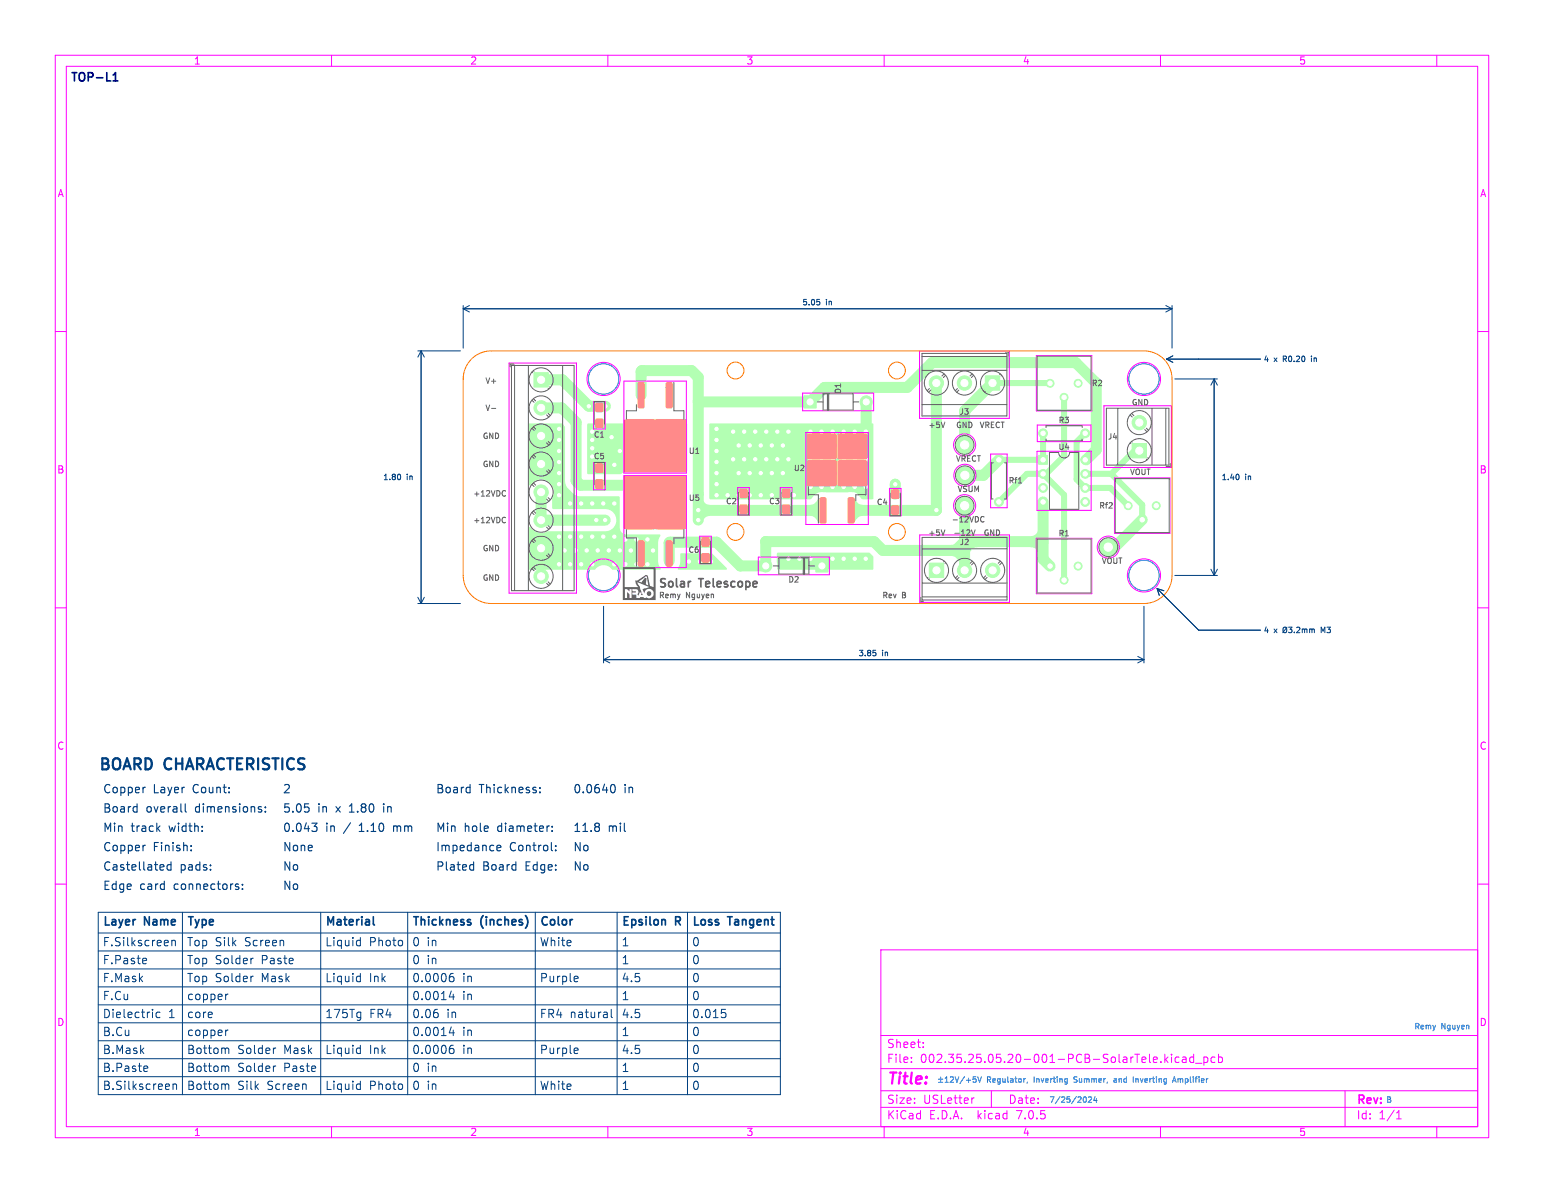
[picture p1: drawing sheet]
<svg xmlns="http://www.w3.org/2000/svg" width="279mm" height="216mm" viewBox="0 0 279 216" stroke-linecap="round" stroke-linejoin="round" font-family="sans-serif">
<g fill="none" stroke="#0080ff" stroke-width=".18">
<path d="M176.1 194.9h.5M176.1 195.3h.4l.1 .1v.4h-.5M176.9 194.9l.4 1 .3-1M185.6 195.2l-.3 .1M185.9 195.8l-.1 .2M192.8 195.2l.3 .1M193.1 195.8l-.3 .1M193.1 195.2v.8l-.3 .2M196.4 198.5l.2 .4-.2 .5M197 198.6l.3-.1 .2 .3-.6 .7h.6M198.2 198.4l-.3 .8h.6M198.4 198.8v.7"/>
<path d="M205.1 194.9v1M212.2 195.9l.3-1 .3 1M212.3 195.6h.4"/>
<circle cx="109.2" cy="68.6" r="2.75"/>
<circle cx="207" cy="68.6" r="2.75"/>
<circle cx="109.2" cy="104.1" r="2.75"/>
<circle cx="207" cy="104.1" r="2.75"/>
</g>
<g fill="#b3ffb3" stroke="#b3ffb3" stroke-width=".18">
<path d="M107.9 73h1.2v1.4h-1.2z"/>
<path d="M107.9 75.9h1.2v1.4h-1.2z"/>
<path d="M168.2 101.9h2.6v2.6h-2.6z"/>
<path d="M204.9 80.3h2.6v2.6h-2.6z"/>
<path d="M115.5 97.9h.8l.3 .2v4.1l-.3 .3-.7-.1-.1-.2z"/>
<path d="M113.2 91.2h5.1v4.4h-5.1z"/>
<path d="M118.8 91.2h5.1v4.4h-5.1z"/>
<path d="M113.2 86.4h10.7v9.2h-10.7z"/>
<path d="M113.2 86.4h5.1v4.4h-5.1z"/>
<path d="M118.8 86.4h5.1v4.4h-5.1z"/>
<path d="M120.6 97.9h.8l.2 .2v4.1l-.2 .3-.7-.1-.2-.2z"/>
<path d="M127.1 100.2h1.2v1.5h-1.2z"/>
<path d="M127.1 97.4h1.2v1.4h-1.2z"/>
<path d="M107.9 84h1.2v1.4h-1.2z"/>
<path d="M107.9 86.9h1.2v1.4h-1.2z"/>
<path d="M148.5 90.1h.7l.3 .2v4.1l-.3 .3-.7-.1-.1-.2z"/>
<path d="M146.2 83.4h5.1v4.4h-5.1z"/>
<path d="M151.7 83.4h5.1v4.4h-5.1z"/>
<path d="M146.2 78.6h10.6v9.2h-10.6z"/>
<path d="M146.2 78.6h5.1v4.4h-5.1z"/>
<path d="M151.7 78.6h5.1v4.4h-5.1z"/>
<path d="M153.5 90.1h.8l.3 .2v4.1l-.3 .3-.7-.1-.1-.2z"/>
<path d="M178.3 68h2.6v2.6h-2.6z"/>
<path d="M147.6 101.3h2.2v2.2h-2.2z"/>
<path d="M134 91.4h1.2v1.5h-1.2z"/>
<path d="M134 88.6h1.2v1.4h-1.2z"/>
<path d="M141.7 91.4h1.2v1.5h-1.2z"/>
<path d="M141.7 88.6h1.2v1.4h-1.2z"/>
<path d="M145.5 71.6h2.2v2.2h-2.2z"/>
<path d="M120.6 69.3l.8-.1 .2 .3v4.1l-.2 .2h-.7l-.2-.2z"/>
<path d="M118.8 76h5.1v4.4h-5.1z"/>
<path d="M113.2 76h5.1v4.4h-5.1z"/>
<path d="M113.2 76h10.7v9.3h-10.7z"/>
<path d="M118.8 80.9h5.1v4.4h-5.1z"/>
<path d="M113.2 80.9h5.1v4.4h-5.1z"/>
<path d="M115.5 69.3l.8-.1 .3 .3v4.1l-.3 .2h-.7l-.1-.2z"/>
<path d="M161.4 91.6h1.2v1.4h-1.2z"/>
<path d="M161.4 88.7h1.2v1.4h-1.2z"/>
<path d="M188 82.4h1.6v1.6h-1.6z"/>
<path d="M96.6 67.4h2.6v2.6h-2.6z"/>
<circle cx="174.5" cy="103.2" r="1.3"/>
<circle cx="179.6" cy="103.2" r="1.3"/>
<circle cx="206.2" cy="76.5" r="1.3"/>
<circle cx="174.6" cy="80.5" r="1.5"/>
<circle cx="200.6" cy="99" r="1.5"/>
<circle cx="190" cy="102.4" r=".72"/>
<circle cx="192.6" cy="105" r=".72"/>
<circle cx="195.1" cy="102.4" r=".72"/>
<circle cx="174.5" cy="69.3" r="1.3"/>
<circle cx="169.4" cy="69.3" r="1.3"/>
<circle cx="188.8" cy="78.4" r=".8"/>
<circle cx="196.4" cy="78.4" r=".8"/>
<circle cx="138.6" cy="102.4" r="1.1"/>
<circle cx="174.6" cy="91.5" r="1.5"/>
<circle cx="180.8" cy="90.8" r=".8"/>
<circle cx="180.8" cy="83.2" r=".8"/>
<circle cx="190" cy="69.4" r=".72"/>
<circle cx="192.6" cy="71.9" r=".72"/>
<circle cx="195.1" cy="69.4" r=".72"/>
<circle cx="174.6" cy="86" r="1.5"/>
<circle cx="204.2" cy="91.5" r=".72"/>
<circle cx="206.7" cy="94.1" r=".72"/>
<circle cx="209.2" cy="91.5" r=".72"/>
<circle cx="156.7" cy="72.7" r="1.1"/>
<circle cx="188.8" cy="85.8" r=".8"/>
<circle cx="188.8" cy="88.3" r=".8"/>
<circle cx="188.8" cy="90.8" r=".8"/>
<circle cx="196.4" cy="90.8" r=".8"/>
<circle cx="196.4" cy="88.3" r=".8"/>
<circle cx="196.4" cy="85.8" r=".8"/>
<circle cx="196.4" cy="83.2" r=".8"/>
<circle cx="97.9" cy="73.8" r="1.3"/>
<circle cx="97.9" cy="78.9" r="1.3"/>
<circle cx="97.9" cy="84" r="1.3"/>
<circle cx="97.9" cy="89.1" r="1.3"/>
<circle cx="97.9" cy="94.1" r="1.3"/>
<circle cx="97.9" cy="99.2" r="1.3"/>
<circle cx="97.9" cy="104.3" r="1.3"/>
<circle cx="146.7" cy="88.1" r=".6"/>
<circle cx="139.7" cy="80.6" r=".6"/>
<circle cx="101.2" cy="77.6" r=".6"/>
<circle cx="134.7" cy="83.1" r=".6"/>
<circle cx="101.2" cy="102.1" r=".6"/>
<circle cx="129.7" cy="89.6" r=".6"/>
<circle cx="138.7" cy="78.1" r=".6"/>
<circle cx="110.7" cy="79.1" r=".6"/>
<circle cx="140.7" cy="78.1" r=".6"/>
<circle cx="103.2" cy="91.1" r=".6"/>
<circle cx="117.2" cy="102.1" r=".6"/>
<circle cx="152.7" cy="78.1" r=".6"/>
<circle cx="156.7" cy="83.1" r=".6"/>
<circle cx="101.2" cy="83.6" r=".6"/>
<circle cx="137.7" cy="89.6" r=".6"/>
<circle cx="129.7" cy="83.6" r=".6"/>
<circle cx="116.2" cy="99.6" r=".6"/>
<circle cx="107.2" cy="79.6" r=".6"/>
<circle cx="111.2" cy="84.1" r=".6"/>
<circle cx="142.7" cy="101.1" r=".6"/>
<circle cx="101.2" cy="97.1" r=".6"/>
<circle cx="132.7" cy="78.1" r=".6"/>
<circle cx="101.2" cy="81.6" r=".6"/>
<circle cx="112.2" cy="99.6" r=".6"/>
<circle cx="162" cy="87.6" r=".6"/>
<circle cx="117.2" cy="84.1" r=".6"/>
<circle cx="115.2" cy="102.1" r=".6"/>
<circle cx="150.7" cy="83.1" r=".6"/>
<circle cx="120.2" cy="76.6" r=".6"/>
<circle cx="107.2" cy="82.6" r=".6"/>
<circle cx="139.7" cy="85.6" r=".6"/>
<circle cx="137.7" cy="80.6" r=".6"/>
<circle cx="108.2" cy="99.6" r=".6"/>
<circle cx="115.2" cy="84.1" r=".6"/>
<circle cx="147.7" cy="80.6" r=".6"/>
<circle cx="152.7" cy="88.1" r=".6"/>
<circle cx="153.7" cy="85.6" r=".6"/>
<circle cx="107.2" cy="81.1" r=".6"/>
<circle cx="154.7" cy="101.1" r=".6"/>
<circle cx="152.7" cy="101.1" r=".6"/>
<circle cx="129.7" cy="77.6" r=".6"/>
<circle cx="110.2" cy="99.6" r=".6"/>
<circle cx="105.2" cy="97.1" r=".6"/>
<circle cx="121.2" cy="79.1" r=".6"/>
<circle cx="150.7" cy="101.1" r=".6"/>
<circle cx="151.7" cy="80.6" r=".6"/>
<circle cx="128.7" cy="101.6" r=".6"/>
<circle cx="154.7" cy="88.1" r=".6"/>
<circle cx="122.2" cy="81.6" r=".6"/>
<circle cx="114.2" cy="76.6" r=".6"/>
<circle cx="101.2" cy="89.6" r=".6"/>
<circle cx="152.7" cy="83.1" r=".6"/>
<circle cx="119.2" cy="84.1" r=".6"/>
<circle cx="126.7" cy="101.6" r=".6"/>
<circle cx="147.7" cy="85.6" r=".6"/>
<circle cx="156.7" cy="78.1" r=".6"/>
<circle cx="137.7" cy="85.6" r=".6"/>
<circle cx="117.2" cy="79.1" r=".6"/>
<circle cx="107.2" cy="91.1" r=".6"/>
<circle cx="132.7" cy="83.1" r=".6"/>
<circle cx="105.2" cy="91.1" r=".6"/>
<circle cx="113.2" cy="97.6" r=".6"/>
<circle cx="121.2" cy="84.1" r=".6"/>
<circle cx="103.2" cy="97.1" r=".6"/>
<circle cx="156.7" cy="101.1" r=".6"/>
<circle cx="146.7" cy="83.1" r=".6"/>
<circle cx="117.2" cy="97.6" r=".6"/>
<circle cx="154.7" cy="78.1" r=".6"/>
<circle cx="118.2" cy="76.6" r=".6"/>
<circle cx="155.7" cy="85.6" r=".6"/>
<circle cx="115.2" cy="97.6" r=".6"/>
<circle cx="119.2" cy="79.1" r=".6"/>
<circle cx="113.2" cy="84.1" r=".6"/>
<circle cx="129.7" cy="87.6" r=".6"/>
<circle cx="146.7" cy="101.1" r=".6"/>
<circle cx="106.2" cy="99.6" r=".6"/>
<circle cx="135.7" cy="80.6" r=".6"/>
<circle cx="129.7" cy="79.6" r=".6"/>
<circle cx="107.2" cy="78.1" r=".6"/>
<circle cx="112.2" cy="81.6" r=".6"/>
<circle cx="129.7" cy="81.6" r=".6"/>
<circle cx="135.7" cy="85.6" r=".6"/>
<circle cx="123.2" cy="79.1" r=".6"/>
<circle cx="133.7" cy="89.6" r=".6"/>
<circle cx="141.7" cy="80.6" r=".6"/>
<circle cx="153.7" cy="80.6" r=".6"/>
<circle cx="136.7" cy="78.1" r=".6"/>
<circle cx="143.7" cy="89.6" r=".6"/>
<circle cx="141.7" cy="85.6" r=".6"/>
<circle cx="156.7" cy="88.1" r=".6"/>
<circle cx="107.2" cy="97.1" r=".6"/>
<circle cx="154.7" cy="83.1" r=".6"/>
<circle cx="133.7" cy="85.6" r=".6"/>
<circle cx="101.2" cy="79.6" r=".6"/>
<circle cx="118.2" cy="99.6" r=".6"/>
<circle cx="118.2" cy="81.6" r=".6"/>
<circle cx="134.7" cy="78.1" r=".6"/>
<circle cx="105.2" cy="102.1" r=".6"/>
<circle cx="114.2" cy="99.6" r=".6"/>
<circle cx="149.7" cy="85.6" r=".6"/>
<circle cx="123.2" cy="84.1" r=".6"/>
<circle cx="135.7" cy="89.6" r=".6"/>
<circle cx="133.7" cy="80.6" r=".6"/>
<circle cx="103.2" cy="102.1" r=".6"/>
<circle cx="109.2" cy="97.1" r=".6"/>
<circle cx="109.2" cy="91.1" r=".6"/>
<circle cx="151.7" cy="85.6" r=".6"/>
<circle cx="148.7" cy="78.1" r=".6"/>
<circle cx="116.2" cy="76.6" r=".6"/>
<circle cx="129.7" cy="85.6" r=".6"/>
<circle cx="111.2" cy="102.1" r=".6"/>
<circle cx="141.7" cy="89.6" r=".6"/>
<circle cx="149.7" cy="80.6" r=".6"/>
<circle cx="146.7" cy="78.1" r=".6"/>
<circle cx="120.2" cy="81.6" r=".6"/>
<circle cx="111.2" cy="91.1" r=".6"/>
<circle cx="148.7" cy="88.1" r=".6"/>
<circle cx="114.2" cy="81.6" r=".6"/>
<circle cx="136.7" cy="83.1" r=".6"/>
<circle cx="142.7" cy="83.1" r=".6"/>
<circle cx="113.2" cy="79.1" r=".6"/>
<circle cx="155.7" cy="80.6" r=".6"/>
<circle cx="144.7" cy="101.1" r=".6"/>
<circle cx="113.2" cy="102.1" r=".6"/>
<circle cx="122.2" cy="76.6" r=".6"/>
<circle cx="140.7" cy="83.1" r=".6"/>
<circle cx="101.2" cy="85.6" r=".6"/>
<circle cx="124.7" cy="101.6" r=".6"/>
<circle cx="139.7" cy="89.6" r=".6"/>
<circle cx="131.7" cy="89.6" r=".6"/>
<circle cx="104.2" cy="99.6" r=".6"/>
<circle cx="142.7" cy="78.1" r=".6"/>
<circle cx="148.7" cy="83.1" r=".6"/>
<circle cx="101.2" cy="87.6" r=".6"/>
<circle cx="107.2" cy="102.1" r=".6"/>
<circle cx="150.7" cy="78.1" r=".6"/>
<circle cx="138.7" cy="83.1" r=".6"/>
<circle cx="116.2" cy="81.6" r=".6"/>
<circle cx="102.2" cy="99.6" r=".6"/>
<circle cx="115.2" cy="79.1" r=".6"/>
<circle cx="111.2" cy="97.1" r=".6"/>
<circle cx="150.7" cy="88.1" r=".6"/>
<circle cx="169.5" cy="92.3" r=".6"/>
<circle cx="121.1" cy="70.2" r=".6"/>
<circle cx="109.6" cy="73.5" r=".6"/>
<circle cx="108.1" cy="73.5" r=".6"/>
<circle cx="121.1" cy="71.7" r=".6"/>
<circle cx="106.6" cy="73.5" r=".6"/>
<circle cx="126.4" cy="94.1" r=".6"/>
<circle cx="107.9" cy="94.1" r=".6"/>
<circle cx="126.4" cy="92.3" r=".6"/>
<circle cx="109.5" cy="94.1" r=".6"/>
</g>
<g fill="none" stroke="#b3ffb3" stroke-width="2">
<path d="M97.9 68.7h3.9l4.8 4.8h3M97.9 73.8h3.8l2.6 2.6v10.6l.8 .8h9.9l.8 .8M116 71.5v-4.3l.2-.1h9l1.2 1.2v25.8M126.4 72.7h20.2l2.6-2.6h15l4.5-4.5h26l3.7 3.7v12.1l-1.8 1.8M156.7 72.7v5.3M169.4 69.3l.1 23-13.8 .1M179.6 69.3l-5 5.1v6.1M97.9 89.1v5h11.6M126.4 92.4h20.6M127.6 98.1h-6.4l-.1 .1v3.3M138.6 98h19.6l1.6 1.6h13.2l1.6-1.6h14.2M138.6 98h.1"/>
<path d="M138.6 98v4.4h-4.6l-4.3-4.3h-2M162 87.6h.1M162 87.6v1.8M174.6 91.5l-.1 11.7M180.8 83.2l-2.8 2.8h-3.4M188.8 90.8v10.4l1.2 1.2M206.7 94.1l-5 4.9h-1.1"/>
</g>
<path d="M179.6 69.3l10.4 .1M188.8 78.4v4.8h-8M192.6 71.9v10.6l-3.3 3.3h-3.5l-5 5M196.4 78.4l-1.6 1.6v6.7l1.6 1.6h4.5l3.3 3.2M188.8 85.8l3.8 3.8v15.4M196.4 85.8h4.7M201.1 85.8l5.6 5.5v2.8M206.2 81.6h-.9l-4.2 4.2" fill="none" stroke="#b3ffb3" stroke-width="1.1"/>
<g fill="#b3ffb3">
<path d="M186.6 97a2.44 2.44 0 0 0 1.5-1.1l.8-.2a9.6 9.6 0 0 1 0 4.6 1.13 1.13 0 0 1-1.4-.8l-.4-.3-.5-.2a3.6 3.6 0 0 1 0-2z"/>
<path d="M153.8 90.1h.5l.5 .4a1.54 1.54 0 0 0 1.3 .9 3.6 3.6 0 0 1 0 2 2.44 2.44 0 0 0-1.6 1.1l-.7 .2a9.7 9.7 0 0 1 0-4.6z"/>
<path d="M172.1 98.6a2.44 2.44 0 0 0 1.6-1.2l.7-.1a12.2 12.2 0 0 1 0 4.6h-.5l-.3-.3a1.76 1.76 0 0 0-1.5-1 3.6 3.6 0 0 1 0-2z"/>
<path d="M146.6 91.4a2.44 2.44 0 0 0 1.6-1.2l.7-.1a9.6 9.6 0 0 1 0 4.5 1.13 1.13 0 0 1-1.3-.8l-.4-.3-.6-.1a3.6 3.6 0 0 1 0-2z"/>
<path d="M174.5 95.7l.5 .1 .4 .2a1.76 1.76 0 0 0 1.4 1 3.5 3.5 0 0 1 0 2 2.44 2.44 0 0 0-1.6 1.2l-.7 .1-.3-2.3z"/>
<path d="M126.1 90.1h.6l.3 .3a1.76 1.76 0 0 0 1.5 1 3.5 3.5 0 0 1-.1 2 2.44 2.44 0 0 0-1.5 1.1l-.8 .2a9.7 9.7 0 0 1 0-4.6z"/>
<path d="M95.7 76.7l5.8-.1 .7 .6 .1 10 .2 .8 1.2 1.3 .9 .5h7.4l.2 .2v5.5a1.24 1.24 0 0 0 1.1 1.2h6a.45 .45 0 0 1 0 .7l-.2 .7v3.5l.2 .8 .3 .5-.1 .2h-8.6a2.05 2.05 0 0 0-3.3 0h-11.8l-.1-.2v-7.4l.2-.1a2.45 2.45 0 0 0 3.2 .7h10.5a2 2 0 0 0 1.9-2 2 2 0 0 0-1.9-2h-9.5l-.2-.2v-1.6a2.35 2.35 0 0 0-.8-3.2 2.35 2.35 0 0 0-3.2 .7l-.2-.1z"/>
<path d="M123.2 100.2l5.6-.1 2.8 2.8-.2 .2h-8.7l-.1-.2 .5-1.1z"/>
<path d="M140.6 100.1l16.7-.1 .7 .8 .1 2.1-.2 .2h-17.1l-.2-.1z"/>
<path d="M128.4 76.7l29.5-.1 .2 .2v13.4l-.2 .2h-1.7l-.3-.1-.3-.4a1.71 1.71 0 0 0-1.4-.8h-5.8l-.8 .3-.8 .9-.3 .1-18.1-.1v-.1z"/>
<path d="M106.3 76.7l18-.1 .1 .2-.1 8.5-.1 .1-10.9-.1-.5 .2-.5 .3h-5.9l-.1-.2z"/>
<path d="M112.9 75.8h11.3l.1 .8h-11.4z"/>
</g>
<g fill="#fff" stroke="#fff" stroke-width=".18">
<circle cx="146.7" cy="88.1" r=".3"/>
<circle cx="139.7" cy="80.6" r=".3"/>
<circle cx="101.2" cy="77.6" r=".3"/>
<circle cx="134.7" cy="83.1" r=".3"/>
<circle cx="101.2" cy="102.1" r=".3"/>
<circle cx="129.7" cy="89.6" r=".3"/>
<circle cx="138.7" cy="78.1" r=".3"/>
<circle cx="110.7" cy="79.1" r=".3"/>
<circle cx="140.7" cy="78.1" r=".3"/>
<circle cx="103.2" cy="91.1" r=".3"/>
<circle cx="117.2" cy="102.1" r=".3"/>
<circle cx="152.7" cy="78.1" r=".3"/>
<circle cx="156.7" cy="83.1" r=".3"/>
<circle cx="101.2" cy="83.6" r=".3"/>
<circle cx="137.7" cy="89.6" r=".3"/>
<circle cx="129.7" cy="83.6" r=".3"/>
<circle cx="116.2" cy="99.6" r=".3"/>
<circle cx="107.2" cy="79.6" r=".3"/>
<circle cx="111.2" cy="84.1" r=".3"/>
<circle cx="142.7" cy="101.1" r=".3"/>
<circle cx="101.2" cy="97.1" r=".3"/>
<circle cx="132.7" cy="78.1" r=".3"/>
<circle cx="101.2" cy="81.6" r=".3"/>
<circle cx="112.2" cy="99.6" r=".3"/>
<circle cx="162" cy="87.6" r=".3"/>
<circle cx="117.2" cy="84.1" r=".3"/>
<circle cx="115.2" cy="102.1" r=".3"/>
<circle cx="150.7" cy="83.1" r=".3"/>
<circle cx="120.2" cy="76.6" r=".3"/>
<circle cx="107.2" cy="82.6" r=".3"/>
<circle cx="139.7" cy="85.6" r=".3"/>
<circle cx="137.7" cy="80.6" r=".3"/>
<circle cx="108.2" cy="99.6" r=".3"/>
<circle cx="115.2" cy="84.1" r=".3"/>
<circle cx="147.7" cy="80.6" r=".3"/>
<circle cx="152.7" cy="88.1" r=".3"/>
<circle cx="153.7" cy="85.6" r=".3"/>
<circle cx="107.2" cy="81.1" r=".3"/>
<circle cx="154.7" cy="101.1" r=".3"/>
<circle cx="152.7" cy="101.1" r=".3"/>
<circle cx="129.7" cy="77.6" r=".3"/>
<circle cx="110.2" cy="99.6" r=".3"/>
<circle cx="105.2" cy="97.1" r=".3"/>
<circle cx="121.2" cy="79.1" r=".3"/>
<circle cx="150.7" cy="101.1" r=".3"/>
<circle cx="151.7" cy="80.6" r=".3"/>
<circle cx="128.7" cy="101.6" r=".3"/>
<circle cx="154.7" cy="88.1" r=".3"/>
<circle cx="122.2" cy="81.6" r=".3"/>
<circle cx="114.2" cy="76.6" r=".3"/>
<circle cx="101.2" cy="89.6" r=".3"/>
<circle cx="152.7" cy="83.1" r=".3"/>
<circle cx="119.2" cy="84.1" r=".3"/>
<circle cx="126.7" cy="101.6" r=".3"/>
<circle cx="147.7" cy="85.6" r=".3"/>
<circle cx="156.7" cy="78.1" r=".3"/>
<circle cx="137.7" cy="85.6" r=".3"/>
<circle cx="117.2" cy="79.1" r=".3"/>
<circle cx="107.2" cy="91.1" r=".3"/>
<circle cx="132.7" cy="83.1" r=".3"/>
<circle cx="105.2" cy="91.1" r=".3"/>
<circle cx="113.2" cy="97.6" r=".3"/>
<circle cx="121.2" cy="84.1" r=".3"/>
<circle cx="103.2" cy="97.1" r=".3"/>
<circle cx="156.7" cy="101.1" r=".3"/>
<circle cx="146.7" cy="83.1" r=".3"/>
<circle cx="117.2" cy="97.6" r=".3"/>
<circle cx="154.7" cy="78.1" r=".3"/>
<circle cx="118.2" cy="76.6" r=".3"/>
<circle cx="155.7" cy="85.6" r=".3"/>
<circle cx="115.2" cy="97.6" r=".3"/>
<circle cx="119.2" cy="79.1" r=".3"/>
<circle cx="113.2" cy="84.1" r=".3"/>
<circle cx="129.7" cy="87.6" r=".3"/>
<circle cx="146.7" cy="101.1" r=".3"/>
<circle cx="106.2" cy="99.6" r=".3"/>
<circle cx="135.7" cy="80.6" r=".3"/>
<circle cx="129.7" cy="79.6" r=".3"/>
<circle cx="107.2" cy="78.1" r=".3"/>
<circle cx="112.2" cy="81.6" r=".3"/>
<circle cx="129.7" cy="81.6" r=".3"/>
<circle cx="135.7" cy="85.6" r=".3"/>
<circle cx="123.2" cy="79.1" r=".3"/>
<circle cx="133.7" cy="89.6" r=".3"/>
<circle cx="141.7" cy="80.6" r=".3"/>
<circle cx="153.7" cy="80.6" r=".3"/>
<circle cx="136.7" cy="78.1" r=".3"/>
<circle cx="143.7" cy="89.6" r=".3"/>
<circle cx="141.7" cy="85.6" r=".3"/>
<circle cx="156.7" cy="88.1" r=".3"/>
<circle cx="107.2" cy="97.1" r=".3"/>
<circle cx="154.7" cy="83.1" r=".3"/>
<circle cx="133.7" cy="85.6" r=".3"/>
<circle cx="101.2" cy="79.6" r=".3"/>
<circle cx="118.2" cy="99.6" r=".3"/>
<circle cx="118.2" cy="81.6" r=".3"/>
<circle cx="134.7" cy="78.1" r=".3"/>
<circle cx="105.2" cy="102.1" r=".3"/>
<circle cx="114.2" cy="99.6" r=".3"/>
<circle cx="149.7" cy="85.6" r=".3"/>
<circle cx="123.2" cy="84.1" r=".3"/>
<circle cx="135.7" cy="89.6" r=".3"/>
<circle cx="133.7" cy="80.6" r=".3"/>
<circle cx="103.2" cy="102.1" r=".3"/>
<circle cx="109.2" cy="97.1" r=".3"/>
<circle cx="109.2" cy="91.1" r=".3"/>
<circle cx="151.7" cy="85.6" r=".3"/>
<circle cx="148.7" cy="78.1" r=".3"/>
<circle cx="116.2" cy="76.6" r=".3"/>
<circle cx="129.7" cy="85.6" r=".3"/>
<circle cx="111.2" cy="102.1" r=".3"/>
<circle cx="141.7" cy="89.6" r=".3"/>
<circle cx="149.7" cy="80.6" r=".3"/>
<circle cx="146.7" cy="78.1" r=".3"/>
<circle cx="120.2" cy="81.6" r=".3"/>
<circle cx="111.2" cy="91.1" r=".3"/>
<circle cx="148.7" cy="88.1" r=".3"/>
<circle cx="114.2" cy="81.6" r=".3"/>
<circle cx="136.7" cy="83.1" r=".3"/>
<circle cx="142.7" cy="83.1" r=".3"/>
<circle cx="113.2" cy="79.1" r=".3"/>
<circle cx="155.7" cy="80.6" r=".3"/>
<circle cx="144.7" cy="101.1" r=".3"/>
<circle cx="113.2" cy="102.1" r=".3"/>
<circle cx="122.2" cy="76.6" r=".3"/>
<circle cx="140.7" cy="83.1" r=".3"/>
<circle cx="101.2" cy="85.6" r=".3"/>
<circle cx="124.7" cy="101.6" r=".3"/>
<circle cx="139.7" cy="89.6" r=".3"/>
<circle cx="131.7" cy="89.6" r=".3"/>
<circle cx="104.2" cy="99.6" r=".3"/>
<circle cx="142.7" cy="78.1" r=".3"/>
<circle cx="148.7" cy="83.1" r=".3"/>
<circle cx="101.2" cy="87.6" r=".3"/>
<circle cx="107.2" cy="102.1" r=".3"/>
<circle cx="150.7" cy="78.1" r=".3"/>
<circle cx="138.7" cy="83.1" r=".3"/>
<circle cx="116.2" cy="81.6" r=".3"/>
<circle cx="102.2" cy="99.6" r=".3"/>
<circle cx="115.2" cy="79.1" r=".3"/>
<circle cx="111.2" cy="97.1" r=".3"/>
<circle cx="150.7" cy="88.1" r=".3"/>
<circle cx="169.5" cy="92.3" r=".3"/>
<circle cx="121.1" cy="70.2" r=".3"/>
<circle cx="109.6" cy="73.5" r=".3"/>
<circle cx="108.1" cy="73.5" r=".3"/>
<circle cx="121.1" cy="71.7" r=".3"/>
<circle cx="106.6" cy="73.5" r=".3"/>
<circle cx="126.4" cy="94.1" r=".3"/>
<circle cx="107.9" cy="94.1" r=".3"/>
<circle cx="126.4" cy="92.3" r=".3"/>
<circle cx="109.5" cy="94.1" r=".3"/>
<circle cx="169.5" cy="103.2" r=".65"/>
<circle cx="174.5" cy="103.2" r=".65"/>
<circle cx="179.6" cy="103.2" r=".65"/>
<circle cx="206.2" cy="81.6" r=".65"/>
<circle cx="206.2" cy="76.5" r=".65"/>
<circle cx="174.6" cy="80.5" r=".75"/>
<circle cx="200.6" cy="99" r=".75"/>
<circle cx="190" cy="102.4" r=".4"/>
<circle cx="192.6" cy="105" r=".4"/>
<circle cx="195.1" cy="102.4" r=".4"/>
<circle cx="109.2" cy="68.6" r="1.6"/>
<circle cx="179.6" cy="69.3" r=".65"/>
<circle cx="174.5" cy="69.3" r=".65"/>
<circle cx="169.4" cy="69.3" r=".65"/>
<circle cx="207" cy="68.6" r="1.6"/>
<circle cx="188.8" cy="78.4" r=".4"/>
<circle cx="196.4" cy="78.4" r=".4"/>
<circle cx="148.7" cy="102.4" r=".55"/>
<circle cx="138.6" cy="102.4" r=".55"/>
<circle cx="174.6" cy="91.5" r=".75"/>
<circle cx="180.8" cy="90.8" r=".4"/>
<circle cx="180.8" cy="83.2" r=".4"/>
<circle cx="109.2" cy="104.1" r="1.6"/>
<circle cx="190" cy="69.4" r=".4"/>
<circle cx="192.6" cy="71.9" r=".4"/>
<circle cx="195.1" cy="69.4" r=".4"/>
<circle cx="207" cy="104.1" r="1.6"/>
<circle cx="174.6" cy="86" r=".75"/>
<circle cx="204.2" cy="91.5" r=".4"/>
<circle cx="206.7" cy="94.1" r=".4"/>
<circle cx="209.2" cy="91.5" r=".4"/>
<circle cx="146.6" cy="72.7" r=".55"/>
<circle cx="156.7" cy="72.7" r=".55"/>
<circle cx="188.8" cy="83.2" r=".4"/>
<circle cx="188.8" cy="85.8" r=".4"/>
<circle cx="188.8" cy="88.3" r=".4"/>
<circle cx="188.8" cy="90.8" r=".4"/>
<circle cx="196.4" cy="90.8" r=".4"/>
<circle cx="196.4" cy="88.3" r=".4"/>
<circle cx="196.4" cy="85.8" r=".4"/>
<circle cx="196.4" cy="83.2" r=".4"/>
<circle cx="97.9" cy="68.7" r=".65"/>
<circle cx="97.9" cy="73.8" r=".65"/>
<circle cx="97.9" cy="78.9" r=".65"/>
<circle cx="97.9" cy="84" r=".65"/>
<circle cx="97.9" cy="89.1" r=".65"/>
<circle cx="97.9" cy="94.1" r=".65"/>
<circle cx="97.9" cy="99.2" r=".65"/>
<circle cx="97.9" cy="104.3" r=".65"/>
</g>
<g fill="#ff8a8a" stroke="#ff8a8a" stroke-width=".18">
<path d="M107.9 73h1.2v1.4h-1.2z"/>
<path d="M107.9 75.9h1.2v1.4h-1.2z"/>
<path d="M115.5 97.9h.8l.3 .2v4.1l-.3 .3-.7-.1-.1-.2z"/>
<path d="M113.2 91.2h5.1v4.4h-5.1z"/>
<path d="M118.8 91.2h5.1v4.4h-5.1z"/>
<path d="M113.2 86.4h5.1v4.4h-5.1z"/>
<path d="M118.8 86.4h5.1v4.4h-5.1z"/>
<path d="M120.6 97.9h.8l.2 .2v4.1l-.2 .3-.7-.1-.2-.2z"/>
<path d="M127.1 100.2h1.2v1.5h-1.2z"/>
<path d="M127.1 97.4h1.2v1.4h-1.2z"/>
<path d="M107.9 84h1.2v1.4h-1.2z"/>
<path d="M107.9 86.9h1.2v1.4h-1.2z"/>
<path d="M148.5 90.1h.7l.3 .2v4.1l-.3 .3-.7-.1-.1-.2z"/>
<path d="M146.2 83.4h5.1v4.4h-5.1z"/>
<path d="M151.7 83.4h5.1v4.4h-5.1z"/>
<path d="M146.2 78.6h5.1v4.4h-5.1z"/>
<path d="M151.7 78.6h5.1v4.4h-5.1z"/>
<path d="M153.5 90.1h.8l.3 .2v4.1l-.3 .3-.7-.1-.1-.2z"/>
<path d="M134 91.4h1.2v1.5h-1.2z"/>
<path d="M134 88.6h1.2v1.4h-1.2z"/>
<path d="M141.7 91.4h1.2v1.5h-1.2z"/>
<path d="M141.7 88.6h1.2v1.4h-1.2z"/>
<path d="M120.6 69.3l.8-.1 .2 .3v4.1l-.2 .2h-.7l-.2-.2z"/>
<path d="M118.8 76h5.1v4.4h-5.1z"/>
<path d="M113.2 76h5.1v4.4h-5.1z"/>
<path d="M118.8 80.9h5.1v4.4h-5.1z"/>
<path d="M113.2 80.9h5.1v4.4h-5.1z"/>
<path d="M115.5 69.3l.8-.1 .3 .3v4.1l-.3 .2h-.7l-.1-.2z"/>
<path d="M161.4 91.6h1.2v1.4h-1.2z"/>
<path d="M161.4 88.7h1.2v1.4h-1.2z"/>
</g>
<g fill="#ff8a8a">
<path d="M112.9 75.9h11.4v9.6h-11.4z"/>
<path d="M112.9 86.1h11.4v9.6h-11.4z"/>
</g>
<g fill="none" stroke="#f0f" stroke-width=".18">
<path d="M10 10h259.4v195.9h-259.4zM12 12h255.4v191.9h-255.4zM60 10v2M110 10v2M160 10v2M210 10v2M260 10v2M10 60h2M267.4 60h2M92.1 65.7h12.2v41.6h-12.2zM107.4 72.7h2.1v4.9h-2.1zM112.9 69h11.3v16.6h-11.3z"/>
<path d="M145.2 71.1h12.9v3.2h-12.9zM145.8 78.3h11.3v16.6h-11.3zM166.4 63.5h16.2v12.2h-16.2zM187.5 64.3h10.1v10.1h-10.1zM187.7 76.9h9.7v3h-9.7zM199.8 73.4h12.2v11.2h-12.2zM107.4 83.7v4.9h2.1v-4.9M112.9 86.1h11.3v16.6h-11.3zM126.6 97h2.1v5h-2.1zM133.5 88.2h2.1v5h-2.1zM141.2 88.2h2.1v5h-2.1zM161 88.4h2.1v4.9h-2.1z"/>
<path d="M166.4 96.8h16.3v12.2h-16.3zM179.3 82.2h3v9.7h-3zM187.5 97.4h10.1v10h-10.1zM187.7 81.7h9.8v10.7h-9.8zM201.7 86.5h10v10h-10zM10 110h2M137.2 100.8h12.9v3.2h-12.9zM267.4 110h2M10 160h2M267.4 160h2M159.4 171.9h108v32h-108zM159.4 197.4h108"/>
<path d="M159.4 193.4h108M159.4 187.4h108M164.9 192.1v.2M164.9 191.4v.1M167.1 189.4v.2M167.1 188.7v.1M176.3 198.7l-.4 .1M179.4 197.4v3M210.9 191.7l.5 .6M211.4 191.3l-.6 .6M212 190.8v.1M212 191.3v1"/>
<path d="M213.4 191.4l-.5-.1-.3 .3v.4l.2 .2h.6M214 191.4h.6v.9M214.6 191.6l-.5 .1a.29 .29 0 0 0-.2 .3 .29 .29 0 0 0 .2 .3l.5-.1M216 191.4l-.4-.1-.3 .3v.4l.1 .2h.6M216 190.8v1.5M216.4 192.4h1.1M217.9 191.4l.4-.1 .3 .3v.4l-.2 .2h-.5M217.9 191.3v1.5M219.9 191.4l-.5-.1-.3 .3v.4l.2 .2h.6M220.5 191.4l.4-.1 .3 .3v.4l-.1 .2h-.6M220.5 190.8v1.5M243.4 197.4v6.5"/>
<path d="M60 203.9v2M110 203.9v2M159.4 200.4h108M160 203.9v2M210 203.9v2M252.7 202.5h.9M252.7 201.4l.4-.4v1.5M260 203.9v2"/>
<circle cx="109.2" cy="68.6" r="3"/>
<circle cx="207" cy="68.6" r="3"/>
<circle cx="174.6" cy="91.5" r="2"/>
<circle cx="174.6" cy="80.5" r="2"/>
<circle cx="174.6" cy="86" r="2"/>
<circle cx="200.6" cy="99" r="2"/>
<circle cx="109.2" cy="104.1" r="3"/>
<circle cx="207" cy="104.1" r="3"/>
</g>
<g fill="none" stroke="#626262" stroke-width=".18">
<path d="M88.9 73.9h.8M107.5 76.8v-4.1h1.9v4.1M171 76.4l-.4 1M200.2 73.9h11.3v10.3h-11.3zM202.3 73.9v10.3M204.5 75.1l.4 .4M204.8 79.9l.1 .1M204.8 74.8l.4 .4M207.2 77.7l.4 .4M207.4 77.5l.4 .4M208.5 73.9v10.3M211 73.9v10.3"/>
<path d="M91.3 93.6l.2 .1M91.3 88.8l.2 .1M91.5 94.5l-.2 .1M91.5 89.7l-.2 .1M107.5 83.7v4.1M109.4 83.7v4.1M113.4 95.8v1.5h1.8v5.2M123.8 95.8v1.5h-1.9v1.1M126.7 97.9v4.1h1.9v-4.1M146.3 88v1.5h1.8v5.2M156.7 88v1.5h-1.8v1.1M166.9 97.3h15.3v11.3h-15.3z"/>
<path d="M166.9 99.3h15.3M171 95.9l-.4 1M175.8 95.9l.3 1 .4-1M177.5 94.3l.3 .2 .3-.1M178.1 93.6l-.3-.1-.3 .1M187.7 97.5h9.7v9.8h-9.7zM204.5 80.2l.1 .1M207.4 83.1l.2 .1M207.7 82.8l.1 .2M211.8 83.9v.5h-.8M166.6 108.1v.7h.5M166.9 105.5h15.3"/>
<path d="M166.9 108h15.3M167.9 104.5l-.1 .1M168.2 104.8l-.1 .1M170.9 101.6l-.2 .1M171.1 101.8l-.1 .1M173.3 104.2l-.4 .4M173.5 104.5l-.3 .4M175.9 101.6l-.3 .3M176.2 101.8l-.4 .4M178.4 104.2l-.4 .4M178.6 104.5l-.4 .4M181 101.6l-.4 .3"/>
<path d="M181.3 101.8l-.4 .4"/>
<circle cx="206.2" cy="76.5" r="2.18"/>
<circle cx="174.6" cy="80.5" r="1.7"/>
<circle cx="200.6" cy="99" r="1.7"/>
<circle cx="206.2" cy="81.6" r="2.18"/>
<circle cx="169.5" cy="103.2" r="2.18"/>
<circle cx="174.5" cy="103.2" r="2.18"/>
<circle cx="179.6" cy="103.2" r="2.18"/>
</g>
<g fill="#626262">
<path d="M112.7 102.6h6v6h-6v-6v6h6v-6z"/>
<path d="M116.1 107.3l.1 .1a.16 .16 0 0 1 .1 .3 .15 .15 0 0 1-.2 0h-.1z"/>
<path d="M112.7 102.7h5.9v5.9h-5.7a.17 .17 0 0 1-.2 0 .17 .17 0 0 1 0-.3v-.1h.8v-1a1.12 1.12 0 0 1 .4 1h.4v-1h.1v.4h.7l.1 .6h.6v-.1l1.1 .1v-.2a.85 .85 0 0 0 1.3-.2 .85 .85 0 0 0-.5-1.2 .85 .85 0 0 0-1.1 .8l-.3-.8 1.1-.4-2.1-.8 .5 .7 .3 1.1h-.4l-.1 .5a.28 .28 0 0 1-.2-.2 .28 .28 0 0 1 .1-.3 .55 .55 0 0 0-.7-.6h-.4v.4h.6v.2h-.7v-.6h-.4v.4a.67 .67 0 0 0-.8-.4v1.6h-.4v-5.2h.3l.1 3.3h2.4l-.4-.6-.1-.5 .8 .1a.28 .28 0 0 0 .3 .1 .28 .28 0 0 0 .2-.3l.4-.5h.1a.24 .24 0 0 1 .2 .2 .24 .24 0 0 1 0 .2l-.1 .4a.33 .33 0 0 0 .1 .4 .33 .33 0 0 0 .3 .1l-.2-1.5-.3-.1-1.2 .9h-.6a.16 .16 0 0 1 0-.2 .16 .16 0 0 1 .3 .1l1.2-.8a.45 .45 0 0 1 .6-.2 .45 .45 0 0 1 .2 .6l.3 1.3 .5 .2a.14 .14 0 0 0 .2 0 .14 .14 0 0 0 0-.2v-3h-5.6z"/>
<circle cx="117.4" cy="107.4" r=".42"/>
</g>
<g fill="none" stroke="#626262" stroke-width=".18">
<path d="M92.6 66.1h11.3v40.8h-11.3zM93.1 65.9h-.8v.5M93.1 66.1v40.8M95.6 66.1v40.8M96.3 67.4l.1 .1M96.3 72.4l.3 .4M96.3 77.5l.3 .4M96.5 67.1l.1 .1M96.5 72.2l.4 .4M96.5 77.2l.4 .4M98.9 75.1l.4 .4M99.2 74.8l.4 .4"/>
<path d="M99.2 79.9l.4 .4M99.2 70.3l.1 .1M99.5 70l.1 .1M101.8 66.1v40.8M115.2 73.2v1.1h-1.8v1.5M121.9 69.2v5.1h1.9v1.5M147.9 72.7h1M148.9 71.3h5.5v2.9h-5.5zM149.7 71.3v2.9M149.8 71.3v2.9M150 71.3v2.9M154.4 72.7h1"/>
<path d="M166.8 64h15.4v11.3h-15.4zM166.8 73.2h15.4M166.8 67h15.4M166.8 64.5h15.4M168.2 70.3l-.4 .4M168.4 70.6l-.3 .4M170.8 67.7l-.3 .3M171.1 67.9l-.4 .4M173.3 70.3l-.4 .4M173.5 70.6l-.4 .4M175.9 67.7l-.4 .3M176.2 67.9l-.4 .4"/>
<path d="M178.1 70.6l-.2 .1M178.3 70.9l-.1 .1M181 67.7l-.1 .1M181.3 67.9l-.1 .1M181.9 63.7h.5v.8M187.7 64.5h9.7v9.7h-9.7zM189.3 77.4v-.4h6.5v.4M189.3 79.5v.3h6.5v-.3M96.3 82.6l.3 .4M96.3 87.7l.3 .4M96.3 92.8l.3 .3M96.3 97.8l.3 .4"/>
<path d="M96.5 82.3l.4 .4M96.5 87.4l.4 .4M96.5 92.5l.4 .4M96.5 97.6l.4 .4M98.9 80.2l.4 .4M98.9 85.2l.4 .4M98.9 90.3l.4 .4M98.9 95.4l.4 .4M99.2 85l.4 .4M99.2 90.1l.4 .3M99.2 95.1l.4 .4M133.6 89.1v4.1h1.9v-4.1"/>
<path d="M141.3 89.1v4.1h1.9v-4.1M161.1 89.3v4.1h1.8v-4.1M179.7 83.8h-.3v6.5h.3M181.8 83.8h.3v6.5h-.3M189.9 81.9h1.7a1 1 0 0 0 1 1 1 1 0 0 0 1-1h1.6v10.3h-5.3zM201.8 86.6h9.8v9.8h-9.8zM96.3 102.9l.3 .4M96.5 102.6l.4 .4M98.9 100.5l.4 .4M98.9 105.6l.4 .4M99.2 100.2l.4 .4M99.2 105.3l.4 .4"/>
<path d="M139.9 102.4h1M140.9 100.9h5.5v3h-5.5zM145.4 100.9v3M145.5 100.9v3M145.6 100.9v3M146.4 102.4h1"/>
<circle cx="97.9" cy="68.7" r="2.18"/>
<circle cx="97.9" cy="78.9" r="2.18"/>
<circle cx="97.9" cy="73.8" r="2.18"/>
<circle cx="169.4" cy="69.3" r="2.18"/>
<circle cx="174.5" cy="69.3" r="2.18"/>
<circle cx="179.6" cy="69.3" r="2.18"/>
<circle cx="97.9" cy="89.1" r="2.18"/>
<circle cx="97.9" cy="94.1" r="2.18"/>
<circle cx="97.9" cy="84" r="2.18"/>
<circle cx="97.9" cy="99.2" r="2.18"/>
<circle cx="174.6" cy="91.5" r="1.7"/>
<circle cx="174.6" cy="86" r="1.7"/>
<circle cx="97.9" cy="104.3" r="2.18"/>
</g>
<g fill="none" stroke="#ff8000" stroke-width=".18">
<path d="M85.4 64.9a5.1 5.1 0 0 1 3.5-1.4h118.1a5.1 5.1 0 0 1 5.1 5.1v35.5a5.1 5.1 0 0 1-5.1 5.1h-118.1a5.1 5.1 0 0 1-5.1-5.1v-35.5a5.1 5.1 0 0 1 1.6-3.7z"/>
<circle cx="133.1" cy="67.1" r="1.52"/>
<circle cx="162.3" cy="67.1" r="1.52"/>
<circle cx="133.1" cy="96.3" r="1.52"/>
<circle cx="162.3" cy="96.3" r="1.52"/>
</g>
<g fill="none" stroke="#004080" stroke-width=".18">
<path d="M83.8 55.3v7.7M83.8 55.9h128.3M83.8 55.9l1.1 .6M84.9 55.3l-1.1 .6M147.8 54.2h.5M148.3 54.6l.1 .2-.1 .3M211 55.3l1.1 .6M212.1 55.3v7.7M212.1 55.9l-1.1 .6M75.6 63.5h7.7M76.2 63.5v45.7M76.2 63.5l.6 1.1"/>
<path d="M76.2 63.5l-.6 1.1M211.1 65h17M211.1 65l1.1 .6M212.2 64.4l-1.1 .6M212.6 68.6h7.7M219.7 68.6v35.5M219.7 68.6l.6 1.1M219.7 68.6l-.6 1.1M72.4 85.9l.1 .3-.1 .5M224.1 85.9l.1 .3-.1 .6M75.6 109.2h7.7M75.6 108.1l.6 1.1"/>
<path d="M76.8 108.1l-.6 1.1M109.2 109.7v10.3M109.2 119.4h97.8M109.2 119.4l1.1 .6M110.3 118.8l-1.1 .6M158 117.7h.5M158.4 118.1l.1 .2-.1 .3M205.9 118.8l1.1 .6M207 109.7v10.3M207 119.4l-1.1 .6M209.4 106.5l7.5 7.5h11.2M209.4 106.5l1.2 .4"/>
<path d="M209.4 106.5l.4 1.2M212.6 104.1h7.7M219.1 103l.6 1.1M220.3 103l-.6 1.1M17.8 165.1h123.4v33h-123.4zM17.8 178.6h123.4M17.8 172.1h123.4M17.8 168.9h123.4M17.8 175.3h123.4M26.3 173.4l.2 .4-.7 .1M26.5 174.3l-.2 .1M31.1 170.3l.2-.1h.4v1"/>
<path d="M31.1 170.2v1M33 165.1v33M41.3 179.9l-.3 .1-.2 .2M45.8 176.7l-.3 .1M45.8 173.4l-.3 .2M51.1 170.2l.2 .2v.8M52.8 173.4l.2 .4-.7 .1M53 174.3l-.2 .1M58 165.1v33M64.8 176.7h.4M64.8 170.2h.4M65.2 177.6l-.4 .1"/>
<path d="M65.2 169.7v1.5M65.2 176.2v1.5M65.2 171.1l-.4 .1M72.7 170.2l.2 .3v.4l-.2 .2M73.8 165.1v33M81.4 176.8l.5-.1 .3 .3-.2 .6h-.6M81.7 179.3l-.4 1.1h.9M82 179.9v1M82 176.2l-.5 .1M96.9 165.1v33M104.1 176.7h.4l.1 .3-.7 .2M104.5 177.6l-.4 .1"/>
<path d="M111.7 165.1v33M124.4 165.1v33M17.8 194.9h123.4M17.8 188.3h123.4M17.8 185.1h123.4M17.8 181.9h123.4M17.8 191.6h123.4M26.2 192.9l.5 .1v.3l-.7 .1M26.7 193.8l-.5 .1M29 183.2h-.5l-.3 .3v.4l.2 .2h.6M31.3 196.2v1M31.3 196.3l.2-.1h.4l.1 1"/>
<path d="M41 189.7h.2l.2 .2v.8M41 196.2h.2l.2 .2v.8M41 192.9h.2l.2 .2v.8M41.3 186.4l-.3 .1-.2 .2M49.9 189.7l-.4 .1M49.9 192.9l-.4 .2M55.2 196.2l.2 .2v.8M56.9 192.9l.2 .4-.7 .1M57 193.8l-.1 .1M64.8 189.7h.4M64.8 196.2h.4M65.2 190.6l-.4 .1"/>
<path d="M65.2 189.2v1.5M65.2 195.7v1.5M65.2 197.1l-.4 .1M72.7 196.2l.2 .3v.4l-.2 .2M79.2 183.4v.6M81.4 189.8l.5-.1 .3 .3-.2 .6h-.6M81.7 185.8l-.4 1.1h.9M82 186.4v1M82 189.2l-.5 .1M104.1 189.7h.4l.1 .3-.7 .2M104.5 190.6l-.4 .1M110.6 182.7v1.3l.2 .2"/>
<path d="M130.6 182.7h.7M130.7 183.2h.4l.3 .3-.2 .6-.5 .1"/>
</g>
<g fill="none" stroke="#004080" stroke-width=".2">
<path d="M24.7 146h.1M24.8 145.5v1.5M24.8 146.9l-.1 .1M26.3 153h-.3M26.3 142.5h-.3M28.5 149.9l.4 .6M28.9 149.5l-.5 .5M29.6 156.5l.1 .3-.8 .2M30.9 156.5h-.4l-.3 .3v.4l.2 .2h.5M30.9 156v1.5M33.5 145.5v1.3l.2 .2M34.6 153.8v.2"/>
<path d="M34.6 153v.2M36.6 150.3v.2M36.6 149.5v.2M42.8 160h.4M46.9 146.5h.4l.1 .3-.2 .2h-.3M46.9 146h.4M48 146.8v.2M48 146v.2M55.1 145.5h.8M55.8 146.1l.1 .2-.1 .6M56.4 149h1l-.5 .5 .4 .2 .1 .5-.3 .3h-.5M84.9 142.5h.2"/>
<path d="M85.1 142v1.5M85.1 143.4l-.2 .1M85.3 156.5h.4M85.7 156v1.5M85.7 157.4l-.4 .1M89.9 153.5l.7-.2v-.3h-.5l-.2 .2 .1 .7h.6M97.7 143.3v.2M97.7 142.5v.2M99.3 149.5h.1M99.9 150.3v.2M99.9 149.5v.2M100.6 153.8v.2"/>
<path d="M100.6 153v.2M108.3 149l.2 .3-.2 .2M108.3 149.7l.2 .2-.2 .5M110.6 142.1l.2-.1a.8 .8 0 0 1 .6 .7 .8 .8 0 0 1-.6 .8l-.2-.2M42.8 160.5h.4v.3l-.2 .2h-.3M43.9 160.8v.2M43.9 160v.2"/>
</g>
<path d="M24.4 166.4h.1M66.8 166.5v.9M66.8 167.3l-.1 .1M66.8 166.8h-.1M67.6 165.9v1.3l.2 .2M84.6 166.7l.6 .4-.2 .3-.4-.1M85.1 166.5l-.3-.1-.2 .2M87.4 165.7l-.2 .3M95.1 165.7a1.72 1.72 0 0 1 0 2.3M103.6 166.4l-.3 .1M119.8 166.5h.5l.1 .9" fill="none" stroke="#004080" stroke-width=".3"/>
<path d="M20.5 14.6h.8M20.5 13.6l.4-.5v1.5" fill="none" stroke="#000080" stroke-width=".3"/>
<g font-size="2.8" fill="#004080">
<text x="17.8" y="140.2">BOARD</text>
<text x="29.7" y="140.2">CHARACTERISTICS</text>
</g>
<text font-size="2.8" fill="#f0f" x="160.4" y="196.7">Title:</text>
<text font-size="2.1" fill="#000080" x="12.7" y="15.1">TOP-L1</text>
<g font-size="2.1" fill="#626262">
<text x="119.1" y="106.4">Solar</text>
<text x="126.5" y="106.4">Telescope</text>
</g>
<g font-size="2.1" fill="#004080">
<text x="18.5" y="143.9">Copper</text>
<text x="27.7" y="143.9">Layer</text>
<text x="34.9" y="143.9">Count:</text>
<text x="51.1" y="143.9">2</text>
<text x="78.8" y="143.9">Board</text>
<text x="86.6" y="143.9">Thickness:</text>
<text x="103.6" y="143.9">0.0640</text>
<text x="112.8" y="143.9">in</text>
<text x="18.5" y="147.4">Board</text>
<text x="26.4" y="147.4">overall</text>
<text x="35.4" y="147.4">dimensions:</text>
<text x="51.1" y="147.4">5.05</text>
<text x="57.4" y="147.4">in</text>
<text x="60.8" y="147.4">x</text>
<text x="63.4" y="147.4">1.80</text>
<text x="69.7" y="147.4">in</text>
<text x="18.5" y="154.4">Copper</text>
<text x="18.5" y="150.9">Min</text>
<text x="23.7" y="150.9">track</text>
<text x="27.7" y="154.4">Finish:</text>
<text x="30.6" y="150.9">width:</text>
<text x="51.1" y="154.4">None</text>
<text x="51.1" y="150.9">0.043</text>
<text x="58.9" y="150.9">in</text>
<text x="62.3" y="150.9">/</text>
<text x="65.2" y="150.9">1.10</text>
<text x="71.5" y="150.9">mm</text>
<text x="78.8" y="154.4">Impedance</text>
<text x="78.8" y="150.9">Min</text>
<text x="83.9" y="150.9">hole</text>
<text x="90" y="150.9">diameter:</text>
<text x="92.1" y="154.4">Control:</text>
<text x="103.6" y="150.9">11.8</text>
<text x="103.6" y="154.4">No</text>
<text x="110" y="150.9">mil</text>
<text x="18.5" y="157.9">Castellated</text>
<text x="18.5" y="161.4">Edge</text>
<text x="25.2" y="161.4">card</text>
<text x="31.5" y="161.4">connectors:</text>
<text x="32.5" y="157.9">pads:</text>
<text x="51.1" y="157.9">No</text>
<text x="51.1" y="161.4">No</text>
<text x="78.8" y="157.9">Plated</text>
<text x="87.3" y="157.9">Board</text>
<text x="95.1" y="157.9">Edge:</text>
<text x="103.6" y="157.9">No</text>
<text x="18.5" y="171.3">F.Silkscreen</text>
<text x="18.5" y="168.1">Layer</text>
<text x="26.1" y="168.1">Name</text>
<text x="33.8" y="171.3">Top Silk</text>
<text x="33.8" y="168.1">Type</text>
<text x="44" y="171.3">Screen</text>
<text x="58.8" y="171.3">Liquid</text>
<text x="58.8" y="168.1">Material</text>
<text x="66.6" y="171.3">Photo</text>
<text x="74.5" y="171.3">0 in</text>
<text x="74.5" y="168.1">Thickness</text>
<text x="86.9" y="168.1">(inches)</text>
<text x="97.6" y="171.3">White</text>
<text x="97.6" y="168.1">Color</text>
<text x="112.4" y="171.3">1</text>
<text x="112.4" y="168.1">Epsilon</text>
<text x="122.2" y="168.1">R</text>
<text x="125.2" y="168.1">Loss</text>
<text x="125.2" y="171.3">0</text>
<text x="131.8" y="168.1">Tangent</text>
<text x="18.5" y="177.9">F.Mask</text>
<text x="18.5" y="174.6">F.Paste</text>
<text x="33.8" y="177.9">Top Solder</text>
<text x="33.8" y="174.6">Top Solder</text>
<text x="47" y="177.9">Mask</text>
<text x="47" y="174.6">Paste</text>
<text x="58.8" y="177.9">Liquid</text>
<text x="66.6" y="177.9">Ink</text>
<text x="74.5" y="174.6">0 in</text>
<text x="74.5" y="177.9">0.0006</text>
<text x="83.5" y="177.9">in</text>
<text x="97.6" y="177.9">Purple</text>
<text x="112.4" y="177.9">4.5</text>
<text x="112.4" y="174.6">1</text>
<text x="125.2" y="177.9">0</text>
<text x="125.2" y="174.6">0</text>
<text x="18.5" y="184.3">Dielectric</text>
<text x="18.5" y="181.1">F.Cu</text>
<text x="30.3" y="184.3">1</text>
<text x="33.8" y="181.1">copper</text>
<text x="33.8" y="184.3">core</text>
<text x="58.8" y="184.3">175Tg</text>
<text x="66.7" y="184.3">FR4</text>
<text x="74.5" y="184.3">0.06</text>
<text x="74.5" y="181.1">0.0014</text>
<text x="80.6" y="184.3">in</text>
<text x="83.5" y="181.1">in</text>
<text x="97.6" y="184.3">FR4 natural</text>
<text x="112.4" y="184.3">4.5</text>
<text x="112.4" y="181.1">1</text>
<text x="125.2" y="184.3">0.015</text>
<text x="125.2" y="181.1">0</text>
<text x="18.5" y="190.9">B.Mask</text>
<text x="18.5" y="187.6">B.Cu</text>
<text x="33.8" y="187.6">copper</text>
<text x="33.8" y="190.9">Bottom</text>
<text x="42.8" y="190.9">Solder</text>
<text x="51" y="190.9">Mask</text>
<text x="58.8" y="190.9">Liquid</text>
<text x="66.6" y="190.9">Ink</text>
<text x="74.5" y="187.6">0.0014</text>
<text x="74.5" y="190.9">0.0006</text>
<text x="83.5" y="187.6">in</text>
<text x="83.5" y="190.9">in</text>
<text x="97.6" y="190.9">Purple</text>
<text x="112.4" y="190.9">4.5</text>
<text x="112.4" y="187.6">1</text>
<text x="125.2" y="187.6">0</text>
<text x="125.2" y="190.9">0</text>
<text x="18.5" y="197.3">B.Silkscreen</text>
<text x="18.5" y="194.1">B.Paste</text>
<text x="33.8" y="197.3">Bottom</text>
<text x="33.8" y="194.1">Bottom</text>
<text x="42.8" y="197.3">Silk</text>
<text x="42.8" y="194.1">Solder</text>
<text x="48" y="197.3">Screen</text>
<text x="51" y="194.1">Paste</text>
<text x="58.8" y="197.3">Liquid</text>
<text x="66.6" y="197.3">Photo</text>
<text x="74.5" y="194.1">0 in</text>
<text x="74.5" y="197.3">0 in</text>
<text x="97.6" y="197.3">White</text>
<text x="112.4" y="197.3">1</text>
<text x="112.4" y="194.1">1</text>
<text x="125.2" y="197.3">0</text>
<text x="125.2" y="194.1">0</text>
</g>
<g font-size="2.1" fill="#f0f">
<text x="160.4" y="189.8">Sheet:</text>
<text x="160.4" y="192.5">File:</text>
<text x="166.4" y="192.5">002.35.25.05.20-001-PCB-SolarTele.kicad_pcb</text>
<text x="160.4" y="202.7">KiCad</text>
<text x="160.4" y="199.9">Size:</text>
<text x="167" y="199.9">USLetter</text>
<text x="168" y="202.7">E.D.A.</text>
<text x="176.8" y="202.7">kicad</text>
<text x="182.4" y="199.9">Date:</text>
<text x="183.9" y="202.7">7.0.5</text>
<text x="245.4" y="200.1">Rev:</text>
<text x="245.4" y="202.7">Id:</text>
<text x="249.4" y="202.7">1/1</text>
</g>
<g font-size="1.8" fill="#f0f">
<text x="35" y="11.8">1</text>
<text x="85" y="11.8">2</text>
<text x="135" y="11.8">3</text>
<text x="185" y="11.8">4</text>
<text x="235" y="11.8">5</text>
<text x="10.4" y="35.8">A</text>
<text x="267.8" y="35.8">A</text>
<text x="10.3" y="85.8">B</text>
<text x="267.7" y="85.8">B</text>
<text x="10.3" y="135.8">C</text>
<text x="267.7" y="135.8">C</text>
<text x="10.3" y="185.8">D</text>
<text x="267.7" y="185.8">D</text>
<text x="35" y="205.7">1</text>
<text x="85" y="205.7">2</text>
<text x="135" y="205.7">3</text>
<text x="185" y="205.7">4</text>
<text x="235" y="205.7">5</text>
</g>
<g font-size="1.4" fill="#004080">
<text x="145.1" y="55.4">5.05</text>
<text x="149.4" y="55.4">in</text>
<text x="228.6" y="65.7">4</text>
<text x="230.5" y="65.7">x</text>
<text x="232.2" y="65.7">R0.20</text>
<text x="237.5" y="65.7">in</text>
<text x="69.3" y="87">1.80</text>
<text x="73.5" y="87">in</text>
<text x="221" y="87">1.40</text>
<text x="225.3" y="87">in</text>
<text x="155.3" y="118.9">3.85</text>
<text x="159.6" y="118.9">in</text>
<text x="228.6" y="114.7">4</text>
<text x="230.5" y="114.7">x</text>
<text x="232.2" y="114.7">Ø3.2mm</text>
<text x="239.3" y="114.7">M3</text>
</g>
<g font-size="1.4" fill="#626262">
<text x="87.8" y="69.5">V+</text>
<text x="152.4" y="71.3" transform="rotate(-90 152.4 71.3)">D1</text>
<text x="197.5" y="70">R2</text>
<text x="87.8" y="74.4">V-</text>
<text x="167.9" y="77.5">+5V</text>
<text x="172.9" y="77.5">GND</text>
<text x="173.6" y="75.2">J3</text>
<text x="177.2" y="77.5">VRECT</text>
<text x="191.5" y="76.7">R3</text>
<text x="204.7" y="73.4">GND</text>
<text x="87.3" y="79.5">GND</text>
<text x="107.4" y="79.4">C1</text>
<text x="107.4" y="83.3">C5</text>
<text x="124.6" y="82.3">U1</text>
<text x="172.9" y="83.7">VRECT</text>
<text x="191.5" y="81.6">U4</text>
<text x="200.4" y="79.7">J4</text>
<text x="85.6" y="89.9">+12VDC</text>
<text x="87.3" y="84.6">GND</text>
<text x="143.6" y="85.4">U2</text>
<text x="173.2" y="89.2">VSUM</text>
<text x="182.5" y="87.7">Rf1</text>
<text x="204.4" y="86">VOUT</text>
<text x="85.6" y="94.7">+12VDC</text>
<text x="124.6" y="90.8">U5</text>
<text x="131.3" y="91.4">C2</text>
<text x="139.1" y="91.4">C3</text>
<text x="158.6" y="91.6">C4</text>
<text x="172.2" y="94.7">-12VDC</text>
<text x="198.9" y="92.2">Rf2</text>
<text x="87.3" y="99.8">GND</text>
<text x="124.5" y="100.2">C6</text>
<text x="167.9" y="97">+5V</text>
<text x="172.5" y="97">-12V</text>
<text x="173.6" y="98.8">J2</text>
<text x="177.9" y="97">GND</text>
<text x="191.5" y="97.2">R1</text>
<text x="87.3" y="105.2">GND</text>
<text x="142.6" y="105.6">D2</text>
<text x="199.3" y="102.2">VOUT</text>
<text x="119.2" y="108.3">Remy</text>
<text x="124.1" y="108.3">Nguyen</text>
<text x="159.6" y="108.3">Rev</text>
<text x="163.2" y="108.3">B</text>
</g>
<g font-size="1.4" fill="#0080ff">
<text x="255.9" y="186.3">Remy</text>
<text x="260.7" y="186.3">Nguyen</text>
<text x="169.5" y="196">±12V/+5V</text>
<text x="178.5" y="196">Regulator,</text>
<text x="187.1" y="196">Inverting</text>
<text x="194.5" y="196">Summer,</text>
<text x="202" y="196">and</text>
<text x="205.6" y="196">Inverting</text>
<text x="213" y="196">Amplifier</text>
<text x="189.8" y="199.7">7/25/2024</text>
<text x="250.8" y="199.7">B</text>
</g>
</svg>
